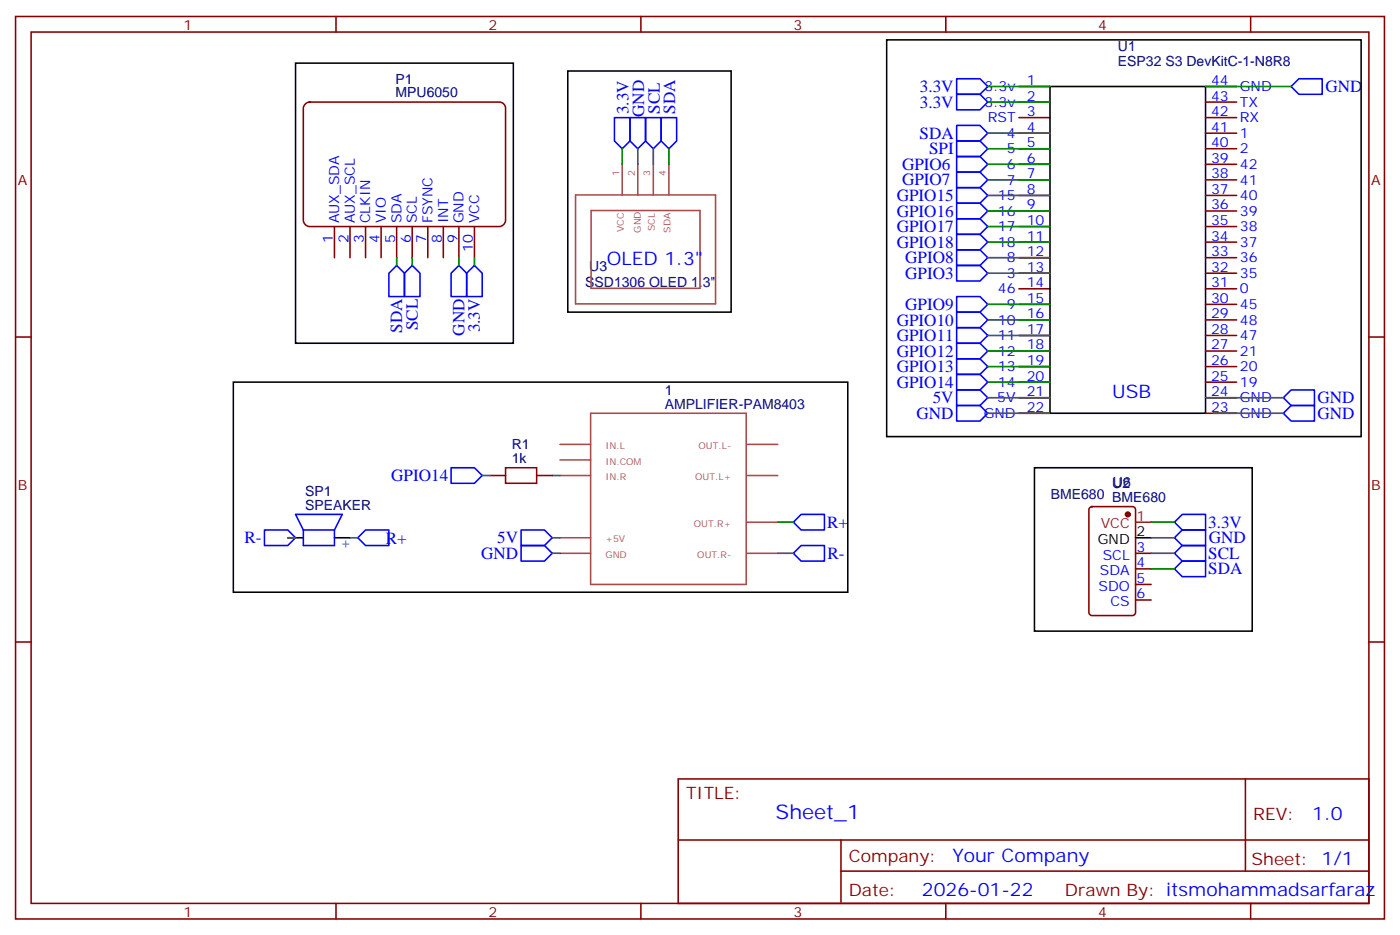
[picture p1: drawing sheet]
<svg xmlns="http://www.w3.org/2000/svg" width="317mm" height="212mm" viewBox="0 0 317 212" stroke-linecap="round" stroke-linejoin="round" font-family="sans-serif">
<g fill="none" stroke="#870000" stroke-width=".35">
<path d="M3.5 3.7h310.5v204.7h-310.5zM7.1 7.3h303.3v197.5h-303.3zM76.2 3.7v3.6M145.3 3.7v3.6M214.5 3.7v3.6M231.1 19.6h7M273.4 19.6h7.1M283.6 3.7v3.6M231.1 23.1h7M231.1 26.7h7M231.1 30.2h7M231.1 33.7h7"/>
<path d="M231.1 37.3h7M273.4 23.1h7.1M273.4 26.7h7.1M273.4 30.2h7.1M273.4 33.7h7.1M273.4 37.3h7.1M231.1 40.8h7M231.1 44.3h7M231.1 47.8h7M231.1 51.4h7M231.1 54.9h7M231.1 58.4h7"/>
<path d="M273.4 40.8h7.1M273.4 44.3h7.1M273.4 47.8h7.1M273.4 51.4h7.1M273.4 54.9h7.1M273.4 58.4h7.1M3.5 76.4h3.6M231.1 61.9h7M231.1 65.5h7M231.1 69h7M231.1 72.5h7M231.1 76.1h7"/>
<path d="M231.1 79.6h7M273.4 61.9h7.1M273.4 65.5h7.1M273.4 69h7.1M273.4 72.5h7.1M273.4 76.1h7.1M273.4 79.6h7.1M310.4 76.4h3.6M231.1 83.1h7M231.1 86.6h7M231.1 90.2h7M231.1 93.7h7"/>
<path d="M273.4 83.1h7.1M273.4 86.6h7.1M273.4 90.2h7.1M273.4 93.7h7.1M247.2 115.1l.4-.2h9.2a.71 .71 0 0 1 .7 .7v23.3a.76 .76 0 0 1-.7 .7h-9.2a.76 .76 0 0 1-.7-.7v-23.3zM257.5 125.4h3.6M257.5 129h3.6M257.5 132.5h3.6M257.5 136h3.6M3.5 145.6h3.6M310.4 145.6h3.6M153.8 176.6h156.6v28.2h-156.6z"/>
<path d="M282.4 176.6v20.9M153.8 190.4h156.5M190.7 197.5h119.6M190.7 190.4v14.2M76.2 204.8v3.6M145.3 204.8v3.6M214.5 204.8v3.6M283.6 204.8v3.6"/>
</g>
<path d="M238.1 19.6h35.3v74.1h-35.3zM65.3 121.9h3.5M75.8 121.9h3.6M257.5 121.9h3.6" fill="none" stroke="#000" stroke-width=".35"/>
<g fill="none" stroke="#a64a4a" stroke-width=".35">
<path d="M141.1 37.3v6.9M144.6 37.3v6.9M148.2 37.3v6.9M151.7 37.3v6.9M130.5 44.2h31.8v24.7h-31.8zM134.1 47.7h24.6v17.7h-24.6zM133.9 93.7h35.3v38.8h-35.3zM127 100.8h6.9M127 104.3h6.9M127 107.8h6.9M169.4 100.8h7M169.4 107.8h7"/>
<path d="M169.4 118.4h7M127 121.9h6.9M127 125.4h6.9M169.4 125.4h7"/>
</g>
<path d="M68.8 120.2l-1.8-3.6h10.6l-1.8 3.6M68.8 120.2h7M68.8 120.2v3.5h7v-3.5" fill="none" stroke="#00f" stroke-width=".35"/>
<circle cx="255.8" cy="116.6" r=".53" fill="#870000" stroke="#870000" stroke-width=".35"/>
<path d="M257.5 118.4h3.6" fill="none" stroke="#f00" stroke-width=".35"/>
<path d="M69.1 23.7l.3-.3 .8-.3h43a1.41 1.41 0 0 1 1.5 1.5v25.4a1.51 1.51 0 0 1-1.5 1.4h-43a1.51 1.51 0 0 1-1.4-1.4v-25.4z" fill="#fff" stroke="#800000" stroke-width=".35"/>
<path d="M75.8 51.4v7M79.4 51.4v7M82.9 51.4v7M86.4 51.4v7M90 51.4v7M93.5 51.4v7M97 51.4v7M100.5 51.4v7M104.1 51.4v7M107.6 51.4v7M111.1 107.8h3.6M121.7 107.8h3.5" fill="none" stroke="#870000" stroke-width=".35"/>
<g fill="none" stroke="#00f" stroke-width=".35">
<path d="M217 17.9h5.2l1.8 1.7-1.8 1.8h-5.2zM294.6 17.9h5.3v3.5h-5.3l-1.8-1.8zM139.3 26.7h3.6v5.3l-1.8 1.7-1.8-1.7zM142.9 26.7h3.5v5.3l-1.8 1.7-1.7-1.7zM146.4 26.7h3.5v5.3l-1.7 1.7-1.8-1.7zM149.9 26.7h3.6v5.3l-1.8 1.7-1.8-1.7zM217 21.4h5.2l1.8 1.7-1.8 1.8h-5.2zM217 28.4h5.2l1.8 1.8-1.8 1.8h-5.2zM217 32h5.2l1.8 1.7-1.8 1.8h-5.2zM217 35.5h5.2l1.8 1.8-1.8 1.7h-5.2zM217 39h5.2l1.8 1.8-1.8 1.7h-5.2zM217 42.5h5.2l1.8 1.8-1.8 1.8h-5.2z"/>
<path d="M217 46.1h5.2l1.8 1.7-1.8 1.8h-5.2zM217 49.6h5.2l1.8 1.8-1.8 1.7h-5.2zM217 53.1h5.2l1.8 1.8-1.8 1.8h-5.2zM217 56.7h5.2l1.8 1.7-1.8 1.8h-5.2zM90 60.2l1.7 1.7v5.3h-3.5v-5.3zM93.5 60.2l1.7 1.7v5.3h-3.5v-5.3zM104.1 60.2l1.7 1.7v5.3h-3.5v-5.3zM107.6 60.2l1.8 1.7v5.3h-3.6v-5.3zM217 60.2h5.2l1.8 1.7-1.8 1.8h-5.2zM217 67.2h5.2l1.8 1.8-1.8 1.8h-5.2zM217 70.8h5.2l1.8 1.7-1.8 1.8h-5.2zM217 74.3h5.2l1.8 1.8-1.8 1.7h-5.2z"/>
<path d="M217 77.8h5.2l1.8 1.8-1.8 1.8h-5.2zM217 91.9h5.2l1.8 1.8-1.8 1.8h-5.2zM217 84.9h5.2l1.8 1.7-1.8 1.8h-5.2zM217 81.4h5.2l1.8 1.7-1.8 1.8h-5.2zM217 88.4h5.2l1.8 1.8-1.8 1.7h-5.2zM291 90.2l1.8-1.8h5.3v3.5h-5.3zM291 93.7l1.8-1.8h5.3v3.6h-5.3zM102.3 106h5.3l1.8 1.8-1.8 1.8h-5.3zM179.9 118.4l1.8-1.8h5.3v3.6h-5.3zM266.3 118.4l1.8-1.8h5.3v3.6h-5.3zM60 120.2h5.3l1.7 1.7-1.7 1.8h-5.3zM81.1 121.9l1.8-1.7h5.3v3.5h-5.3z"/>
<path d="M118.2 120.2h5.3l1.7 1.7-1.7 1.8h-5.3zM118.2 123.7h5.3l1.7 1.7-1.7 1.8h-5.3zM179.9 125.4l1.8-1.7h5.3v3.5h-5.3zM266.3 121.9l1.8-1.7h5.3v3.5h-5.3zM266.3 125.4l1.8-1.7h5.3v3.5h-5.3zM266.3 129l1.8-1.8h5.3v3.5h-5.3z"/>
</g>
<g fill="none" stroke="#008700" stroke-width=".35">
<path d="M224 19.6h14.1M273.4 19.6h19.4M141.1 33.7v3.6M144.6 33.7v3.6M148.2 33.7v3.6M151.7 33.7v3.6M224 23.1h14.1M224 30.2h14.1M224 33.7h14.1M224 37.3h14.1M90 58.4v1.8M93.5 58.4v1.8"/>
<path d="M104.1 58.4v1.8M107.6 58.4v1.8M224 40.8h14.1M224 44.3h14.1M224 47.8h14.1M224 51.4h14.1M224 54.9h14.1M224 58.4h14.1M224 61.9h14.1M224 69h14.1M224 72.5h14.1M224 76.1h14.1"/>
<path d="M224 79.6h14.1M224 83.1h14.1M224 86.6h14.1M224 93.7h14.1M224 90.2h14.1M273.4 90.2h17.6M275.2 93.7h15.8M109.4 107.8h1.7M125.2 107.8h1.8M176.4 118.4h3.5M261.1 118.4h5.2M65.3 121.9h1.7"/>
<path d="M79.4 121.9h1.7M125.2 125.4h1.8M125.2 121.9h1.8M176.4 125.4h3.5M261.1 125.4h5.2M261.1 121.9h5.2M261.1 129h5.2"/>
</g>
<path d="M114.7 106h7v3.6h-7z" fill="none" stroke="#a10000" stroke-width=".35"/>
<path d="M67 14.3h49.4v63.5h-49.4zM128.8 16.1h37v54.7h-37zM201.1 9h107.6v90h-107.6zM52.9 86.6h139.4v47.7h-139.4zM234.6 106h49.4v37.1h-49.4z" fill="none" stroke="#000" stroke-width=".35"/>
<text font-size="4.6" fill="#00f" x="175.9" y="185.6">Sheet_1</text>
<g font-size="4.2" fill="#00f">
<text x="137.6" y="60.2">OLED 1.3&quot;</text>
<text x="252.2" y="90.2">USB</text>
<text x="297.6" y="185.9">1.0</text>
<text x="216" y="195.4">Your Company</text>
<text x="209.1" y="203.2">2026-01-22</text>
</g>
<g font-size="3.9" fill="#00f">
<text x="208.6" y="20.9">3.3V</text>
<text x="300.6" y="20.9">GND</text>
<text x="142.6" y="25.9" transform="rotate(-90 142.6 25.9)">3.3V</text>
<text x="146.1" y="26.5" transform="rotate(-90 146.1 26.5)">GND</text>
<text x="149.6" y="25.8" transform="rotate(-90 149.6 25.8)">SCL</text>
<text x="153.1" y="25.8" transform="rotate(-90 153.1 25.8)">SDA</text>
<text x="208.6" y="24.4">3.3V</text>
<text x="208.5" y="31.5">SDA</text>
<text x="210.7" y="35">SPI</text>
<text x="204.6" y="38.5">GPIO6</text>
<text x="203.4" y="45.6">GPIO15</text>
<text x="204.6" y="42.1">GPIO7</text>
<text x="203.4" y="49.1">GPIO16</text>
<text x="203.4" y="52.6">GPIO17</text>
<text x="203.4" y="56.2">GPIO18</text>
<text x="205.3" y="59.7">GPIO8</text>
<text x="205.3" y="63.2">GPIO3</text>
<text x="205.3" y="70.3">GPIO9</text>
<text x="91.2" y="75.5" transform="rotate(-90 91.2 75.5)">SDA</text>
<text x="94.7" y="74.8" transform="rotate(-90 94.7 74.8)">SCL</text>
<text x="105.3" y="76.1" transform="rotate(-90 105.3 76.1)">GND</text>
<text x="108.8" y="75.4" transform="rotate(-90 108.8 75.4)">3.3V</text>
<text x="203.4" y="73.8">GPIO10</text>
<text x="203.4" y="77.3">GPIO11</text>
<text x="203.4" y="80.9">GPIO12</text>
<text x="203.4" y="87.9">GPIO14</text>
<text x="203.4" y="84.4">GPIO13</text>
<text x="207.9" y="95">GND</text>
<text x="211.5" y="91.4">5V</text>
<text x="298.8" y="91.4">GND</text>
<text x="298.8" y="95">GND</text>
<text x="88.7" y="109.1">GPIO14</text>
<text x="187.6" y="119.7">R+</text>
<text x="274" y="119.8">3.3V</text>
<text x="55.4" y="123.2">R-</text>
<text x="87.5" y="123.4">R+</text>
<text x="112.7" y="123.2">5V</text>
<text x="274.1" y="123.2">GND</text>
<text x="109.1" y="126.7">GND</text>
<text x="187.7" y="126.8">R-</text>
<text x="274" y="130.2">SDA</text>
<text x="274" y="126.7">SCL</text>
</g>
<g font-size="3.9" fill="#800">
<text x="155.6" y="181.2">TITLE:</text>
<text x="284.2" y="185.9">REV:</text>
<text x="192.5" y="195.4">Company:</text>
<text x="283.9" y="196">Sheet: 1/1</text>
<text x="192.5" y="203.1">Date:</text>
<text x="241.5" y="203.1">Drawn By: itsmohammadsarfaraz</text>
</g>
<g font-size="3.2" fill="#800">
<text x="41.6" y="6.7">1</text>
<text x="110.8" y="6.7">2</text>
<text x="179.9" y="6.7">3</text>
<text x="249.1" y="6.7">4</text>
<text x="4.1" y="41.8">A</text>
<text x="311" y="41.8">A</text>
<text x="4.1" y="111">B</text>
<text x="311" y="111">B</text>
<text x="41.6" y="207.8">1</text>
<text x="110.8" y="207.8">2</text>
<text x="179.9" y="207.8">3</text>
<text x="249.1" y="207.8">4</text>
</g>
<g font-size="3.2" fill="#000080">
<text x="253.5" y="11.6">U1</text>
<text x="253.5" y="14.9">ESP32 S3 DevKitC-1-N8R8</text>
<text x="89.7" y="22.1">MPU6050</text>
<text x="89.7" y="19">P1</text>
<text x="132.7" y="65">SSD1306 OLED 1.3&quot;</text>
<text x="133.6" y="61.5">U3</text>
<text x="150.8" y="89.6">1</text>
<text x="150.8" y="92.6">AMPLIFIER-PAM8403</text>
<text x="116.1" y="101.8">R1</text>
<text x="116.1" y="105">1k</text>
<text x="69.2" y="112.5">SP1</text>
<text x="238.3" y="113.1">BME680 BME680</text>
<text x="252.3" y="110.7">U2</text>
<text x="252.4" y="110.5">U6</text>
<text x="69.2" y="115.6">SPEAKER</text>
<text x="79.3" y="124.2" transform="rotate(-90 79.3 124.2)">+</text>
</g>
<g font-size="3.2" fill="#00f">
<text x="223.3" y="20.7">3.3v</text>
<text x="232.8" y="19.3">1</text>
<text x="232.8" y="22.8">2</text>
<text x="274.7" y="22.8">43</text>
<text x="274.7" y="19.3">44</text>
<text x="281.2" y="20.7">GND</text>
<text x="223.3" y="24.2">3.3v</text>
<text x="224" y="27.7">RST</text>
<text x="232.8" y="26.3">3</text>
<text x="232.8" y="29.8">4</text>
<text x="274.7" y="29.8">41</text>
<text x="274.7" y="26.3">42</text>
<text x="281.2" y="27.7">RX</text>
<text x="281.2" y="24.2">TX</text>
<text x="228.3" y="31.3">4</text>
<text x="228.3" y="34.8">5</text>
<text x="232.8" y="33.4">5</text>
<text x="274.7" y="33.4">40</text>
<text x="281.2" y="34.8">2</text>
<text x="281.2" y="31.3">1</text>
<text x="228.3" y="38.3">6</text>
<text x="228.3" y="41.8">7</text>
<text x="232.8" y="36.9">6</text>
<text x="232.8" y="40.4">7</text>
<text x="274.7" y="40.4">38</text>
<text x="274.7" y="36.9">39</text>
<text x="281.2" y="41.8">41</text>
<text x="281.2" y="38.3">42</text>
<text x="226.3" y="45.4">15</text>
<text x="232.8" y="44">8</text>
<text x="232.8" y="47.5">9</text>
<text x="274.7" y="47.5">36</text>
<text x="274.7" y="44">37</text>
<text x="281.2" y="45.4">40</text>
<text x="76.9" y="50.7" transform="rotate(-90 76.9 50.7)">AUX_SDA</text>
<text x="80.4" y="50.7" transform="rotate(-90 80.4 50.7)">AUX_SCL</text>
<text x="84" y="50.7" transform="rotate(-90 84 50.7)">CLKIN</text>
<text x="87.5" y="50.7" transform="rotate(-90 87.5 50.7)">VIO</text>
<text x="91" y="50.7" transform="rotate(-90 91 50.7)">SDA</text>
<text x="94.5" y="50.7" transform="rotate(-90 94.5 50.7)">SCL</text>
<text x="98.1" y="50.7" transform="rotate(-90 98.1 50.7)">FSYNC</text>
<text x="101.6" y="50.7" transform="rotate(-90 101.6 50.7)">INT</text>
<text x="105.1" y="50.7" transform="rotate(-90 105.1 50.7)">GND</text>
<text x="108.7" y="50.7" transform="rotate(-90 108.7 50.7)">VCC</text>
<text x="226.3" y="48.9">16</text>
<text x="226.3" y="52.4">17</text>
<text x="232.8" y="51">10</text>
<text x="274.7" y="51">35</text>
<text x="281.2" y="52.4">38</text>
<text x="281.2" y="48.9">39</text>
<text x="75.5" y="55.1" transform="rotate(-90 75.5 55.1)">1</text>
<text x="79" y="55.1" transform="rotate(-90 79 55.1)">2</text>
<text x="82.5" y="55.1" transform="rotate(-90 82.5 55.1)">3</text>
<text x="86.1" y="55.1" transform="rotate(-90 86.1 55.1)">4</text>
<text x="89.6" y="55.1" transform="rotate(-90 89.6 55.1)">5</text>
<text x="93.1" y="55.1" transform="rotate(-90 93.1 55.1)">6</text>
<text x="96.7" y="55.1" transform="rotate(-90 96.7 55.1)">7</text>
<text x="100.2" y="55.1" transform="rotate(-90 100.2 55.1)">8</text>
<text x="103.7" y="55.1" transform="rotate(-90 103.7 55.1)">9</text>
<text x="107.2" y="57.2" transform="rotate(-90 107.2 57.2)">10</text>
<text x="226.3" y="56">18</text>
<text x="228.3" y="59.5">8</text>
<text x="232.8" y="54.5">11</text>
<text x="232.8" y="58.1">12</text>
<text x="274.7" y="58.1">33</text>
<text x="274.7" y="54.5">34</text>
<text x="281.2" y="59.5">36</text>
<text x="281.2" y="56">37</text>
<text x="228.3" y="63">3</text>
<text x="232.8" y="61.6">13</text>
<text x="232.8" y="65.1">14</text>
<text x="274.7" y="65.1">31</text>
<text x="274.7" y="61.6">32</text>
<text x="281.2" y="63">35</text>
<text x="226.3" y="66.5">46</text>
<text x="228.3" y="70.1">9</text>
<text x="232.8" y="68.7">15</text>
<text x="274.7" y="68.7">30</text>
<text x="281.2" y="70.1">45</text>
<text x="281.2" y="66.5">0</text>
<text x="226.3" y="73.6">10</text>
<text x="226.3" y="77.1">11</text>
<text x="232.8" y="72.2">16</text>
<text x="232.8" y="75.7">17</text>
<text x="274.7" y="75.7">28</text>
<text x="274.7" y="72.2">29</text>
<text x="281.2" y="77.1">47</text>
<text x="281.2" y="73.6">48</text>
<text x="226.3" y="80.6">12</text>
<text x="232.8" y="79.2">18</text>
<text x="232.8" y="82.8">19</text>
<text x="274.7" y="82.8">26</text>
<text x="274.7" y="79.2">27</text>
<text x="281.2" y="80.6">21</text>
<text x="226.3" y="84.2">13</text>
<text x="226.3" y="87.7">14</text>
<text x="232.8" y="86.3">20</text>
<text x="232.8" y="89.8">21</text>
<text x="274.7" y="89.8">24</text>
<text x="274.7" y="86.3">25</text>
<text x="281.2" y="87.7">19</text>
<text x="281.2" y="84.2">20</text>
<text x="223.1" y="94.8">GND</text>
<text x="226.2" y="91.2">5V</text>
<text x="232.8" y="93.3">22</text>
<text x="274.7" y="93.3">23</text>
<text x="281.2" y="94.8">GND</text>
<text x="281.2" y="91.2">GND</text>
<text x="257.7" y="125.1">3</text>
<text x="249.4" y="130.4">SDA</text>
<text x="250.1" y="126.9">SCL</text>
<text x="257.7" y="128.6">4</text>
<text x="249.1" y="133.9">SDO</text>
<text x="251.8" y="137.4">CS</text>
<text x="257.7" y="132.2">5</text>
<text x="257.7" y="135.7">6</text>
</g>
<g font-size="3.2" fill="#f00">
<text x="249.6" y="119.8">VCC</text>
<text x="257.7" y="118">1</text>
</g>
<g font-size="3.2">
<text x="248.9" y="123.3">GND</text>
<text x="257.7" y="121.6">2</text>
</g>
<g font-size="2.1" fill="#a54b4b">
<text x="140.4" y="39.9" transform="rotate(-90 140.4 39.9)">1</text>
<text x="143.9" y="39.9" transform="rotate(-90 143.9 39.9)">2</text>
<text x="147.5" y="39.9" transform="rotate(-90 147.5 39.9)">3</text>
<text x="151" y="39.9" transform="rotate(-90 151 39.9)">4</text>
<text x="141.4" y="52.7" transform="rotate(-90 141.4 52.7)">VCC</text>
<text x="145.3" y="52.8" transform="rotate(-90 145.3 52.8)">GND</text>
<text x="148.5" y="52.4" transform="rotate(-90 148.5 52.4)">SCL</text>
<text x="152" y="52.8" transform="rotate(-90 152 52.8)">SDA</text>
<text x="137.3" y="101.8">IN.L</text>
<text x="158.4" y="101.8">OUT.L-</text>
<text x="137.3" y="105.3">IN.COM</text>
<text x="137.3" y="108.8">IN.R</text>
<text x="157.7" y="108.8">OUT.L+</text>
<text x="157.4" y="119.4">OUT.R+</text>
<text x="137.3" y="123">+5V</text>
<text x="137.3" y="126.5">GND</text>
<text x="158.1" y="126.5">OUT.R-</text>
</g>
</svg>
